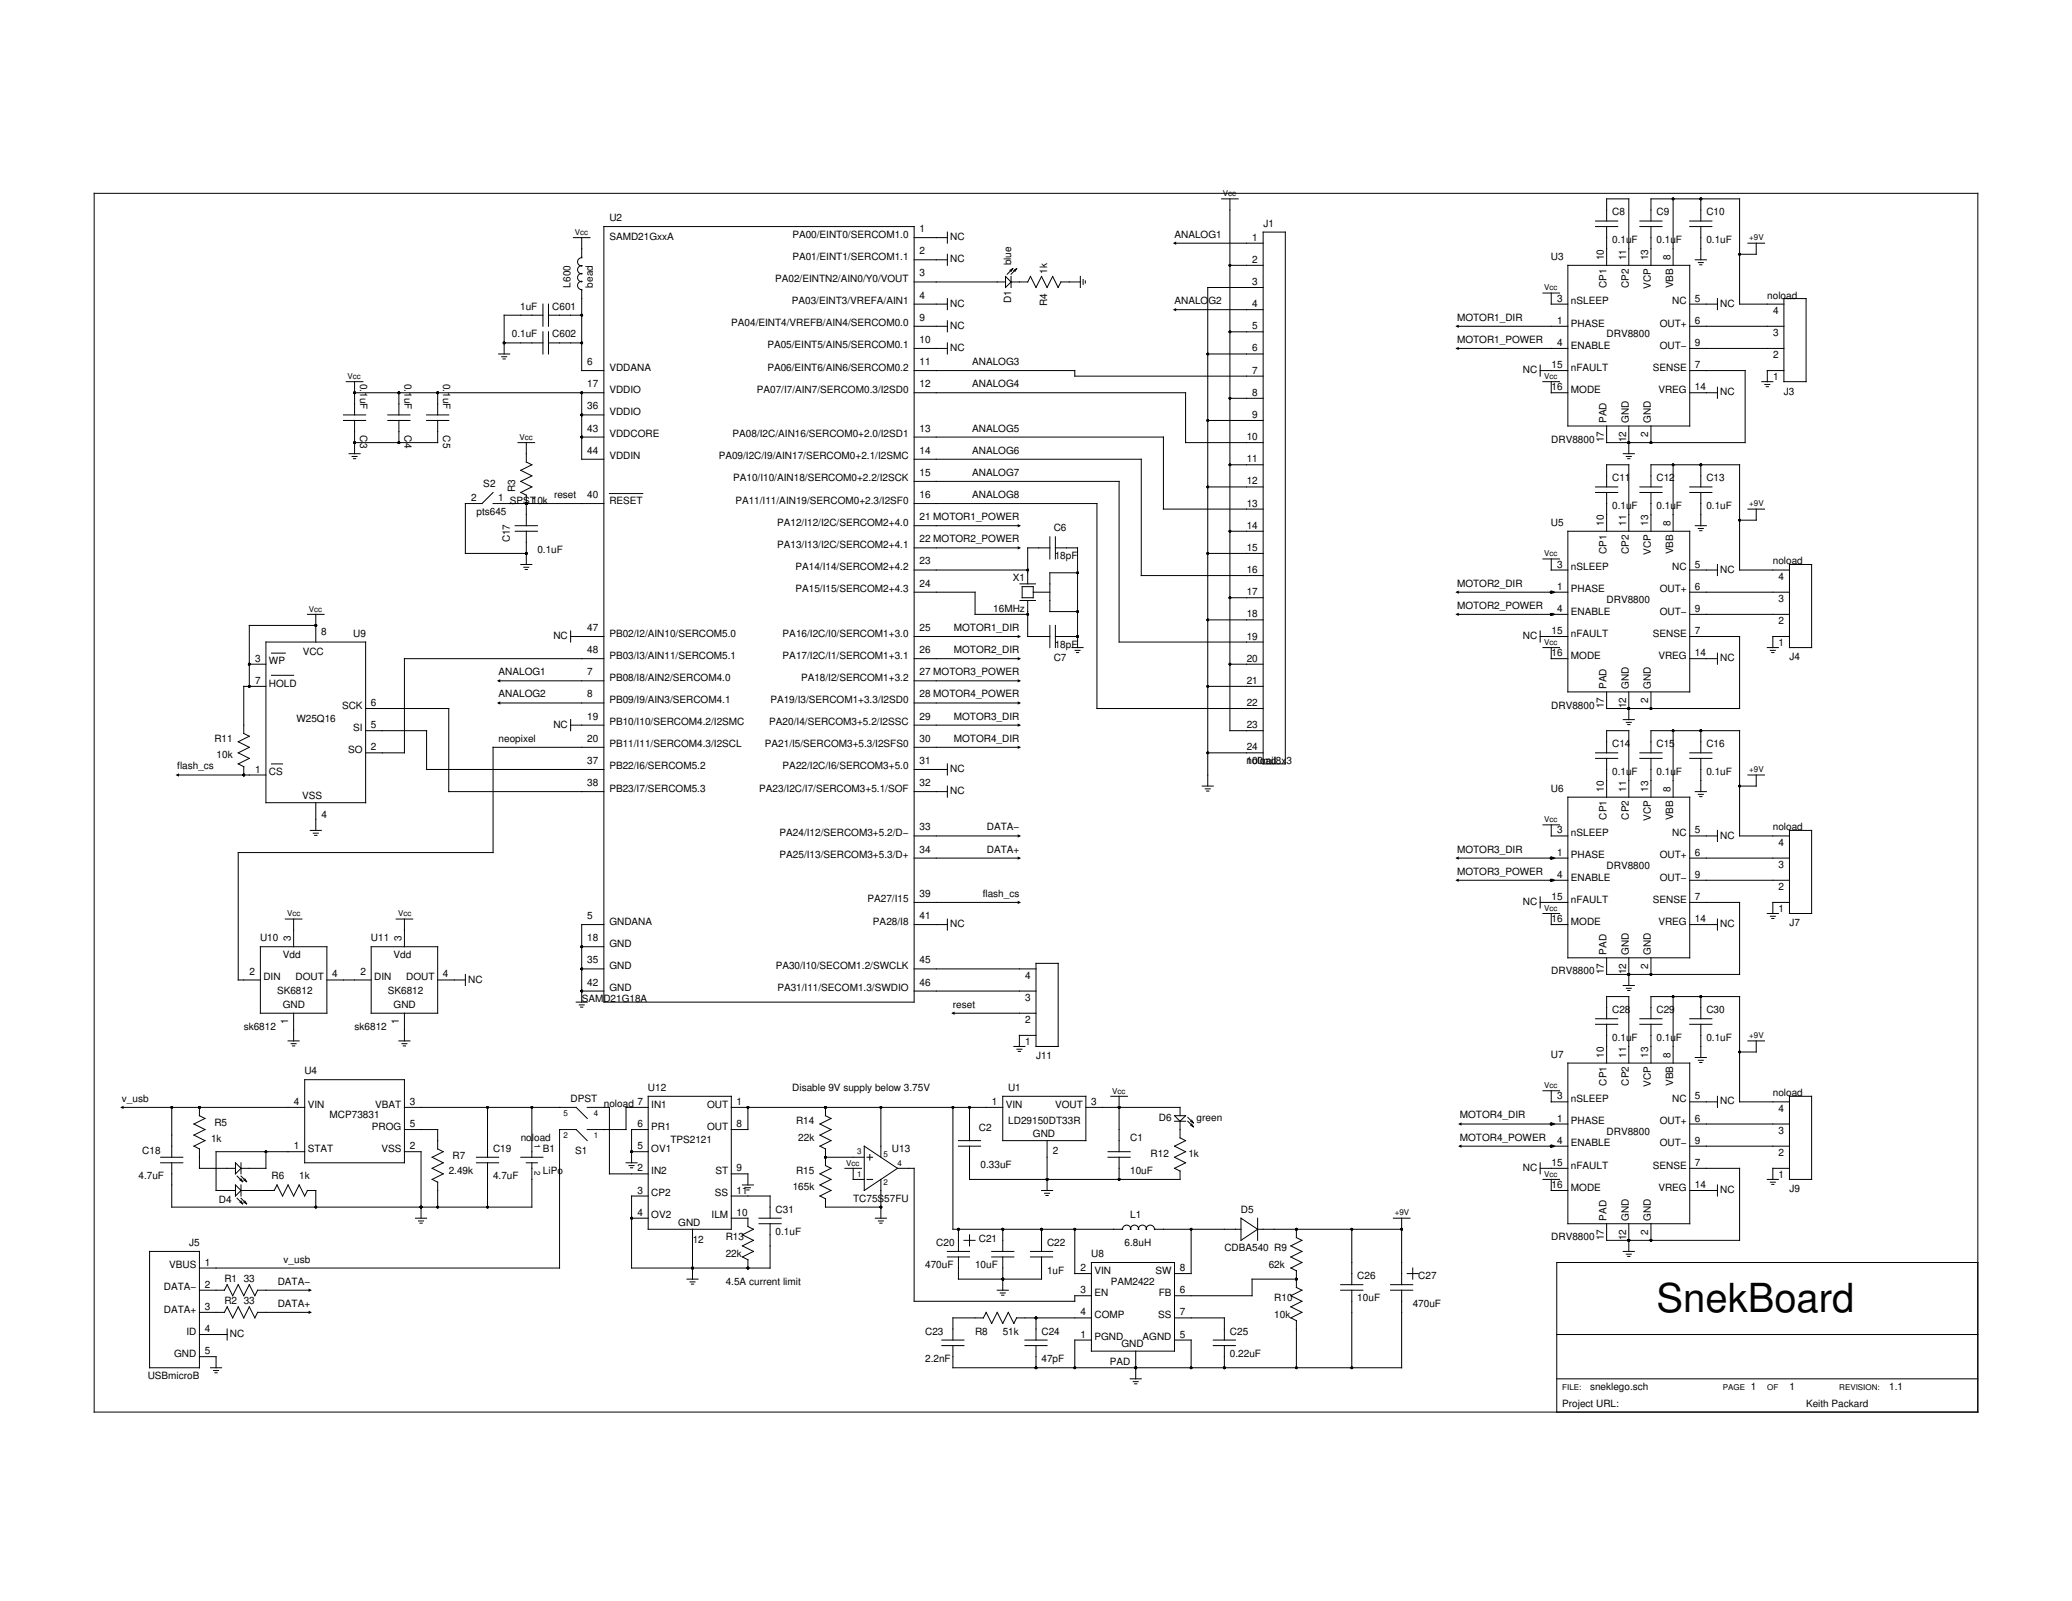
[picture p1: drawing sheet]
<svg xmlns="http://www.w3.org/2000/svg" width="279mm" height="216mm" viewBox="0 0 279 216" stroke-linecap="round" stroke-linejoin="round" font-family="sans-serif">
<g fill="none" stroke="#000" stroke-width=".13">
<path d="M12.7 26.1h254v164.3h-254zM77.3 32h2.3M78.4 32v2.8a.55 .55 0 0 0-.5 .5 .55 .55 0 0 0 .6 .5 .53 .53 0 0 0-.6 .6 .53 .53 0 0 0 .6 .5 .53 .53 0 0 0-.6 .5 .53 .53 0 0 0 .6 .6 .55 .55 0 0 0-.6 .5 .55 .55 0 0 0 .5 .6v10.9h3M81.4 30.6h41.9v104.5h-41.9zM123.3 38h12.3M123.3 32h4.4M123.3 35h4.4M127.7 31.3v1.5M127.7 34.3v1.5M135.6 37.3l.7 .7-.7 .8zM136.3 38h2.3l.4-.7 .7 1.5 .7-1.5 .8 1.5 .7-1.5 .8 1.5M136.3 37.3v1.5"/>
<path d="M136.6 36.2l-.8 .8M136.6 36.2l-.4 .3M136.6 36.2l-.3 .4M137.1 36.2l-.8 .8M137.1 36.2l-.4 .3M137.1 36.2l-.2 .4M143 38h2.7M143.1 38l-.4 .8M145.7 37.3v1.5M146.1 37.7v.7M146.3 37.9v.3M158.4 32.8h11.9"/>
<path d="M164.7 26.8h2.3M165.8 26.8v71.7h4.5M165.8 35.8h4.5M170.3 31.3h3v71.7h-3zM170.3 38.8h-7.4v67.2M208.1 39.5h2.2M209.2 39.5v1.5h2.2M211.4 35.8h16.5v21.6h-16.5zM215.2 30.6h2.9M215.2 29.8h2.9M216.6 29.8v-3h3v9M216.6 30.6v5.2"/>
<path d="M221.1 30.6h3M221.1 29.8h3M222.6 29.8v-3h12v14.2h6M222.6 30.6v5.2M225.6 26.8v9M227.9 30.6h2.9M227.9 29.8h2.9M228.6 35h1.5M229 35.4h.7M229.2 35.7h.3M229.3 26.8v3M229.3 30.6v4.4"/>
<path d="M235.7 32.8h2.2M236.8 32.8v1.5h-2.2M46.3 56h3M46.3 56.7h3M46.7 51.5h2.2M47.8 53h33.6M47.8 51.5v4.5M47.8 56.7v4.5M52.3 56h3M52.3 56.7h3M53.8 53v3M53.8 56.7v3"/>
<path d="M57.5 56h3M57.5 56.7h3M59 56.7v3h-11.2M59 53v3M67.2 47.7h1.5M67.6 48.1h.7M67.8 48.4h.3M68 46.2h5.2M69.9 59.7h2.2M71 59.7v2.6l.7 .4-1.5 .7 1.5 .8-1.5 .7 1.5 .8-1.5 .7 .8 .4v4.1M73.2 42.5h-5.2v5.2M73.2 41v3"/>
<path d="M73.2 44.7v3M74 42.5h4.4M74 41v3M74 44.7v3M74 46.2h4.4M78.4 56h3M78.4 58.9h3M78.4 53v8.9h3M123.3 50h21.6v.7h25.4M123.3 53h36.6v6.7h10.4M123.3 58.9h33.6v9.8h13.4M123.3 47h4.4"/>
<path d="M123.3 41h4.4M123.3 44h4.4M127.7 40.3v1.5M127.7 43.3v1.4M127.7 46.2v1.5M158.4 41.8h11.9M162.9 47.7h7.4M162.9 56.7h7.4M165.8 44.7h4.5M165.8 53.7h4.5M196.5 47h14.9M196.5 44h14.9"/>
<path d="M207.7 50h3.7M207.7 49.2v1.5M208.1 51.5h2.2M209.2 51.5v1.5h2.2M219.6 57.4v3.8M222.6 57.4v2.3M227.9 50h7.4v9.7h-18.7v-2.3M227.9 53h3.7M227.9 47h12.7M227.9 41h3.7M227.9 44h12.7M231.6 40.3v1.5"/>
<path d="M231.6 52.2v1.5M237.6 51.5h1.5M238 51.8h.6M238.2 52.1h.3M240.6 50h-2.3v1.5M240.6 40.3h2.9v11.2h-2.9zM47.1 61.2h1.5M47.5 61.6h.6M47.7 61.9h.3M66.5 66.4l-1.5 1.5h-2.2v6.7h8.2M66.5 67.9h14.9M69.5 70.9h3"/>
<path d="M69.5 71.6h3M70.2 76.1h1.5M70.6 76.5h.7M70.8 76.8h.3M71 71.6v4.5M82.2 66.6h4.5M123.3 79.9h8.2v2.9h7.1M123.3 73.9h14.2M123.3 76.9h15.3M123.3 64.9h27.6v21.7h19.4M123.3 67.9h24.6v27.6h22.4M123.3 61.9h30.6v15.7h16.4"/>
<path d="M123.3 70.9h14.2M137.5 78.7h2.1M137.8 79.1h1.5v1.5h-1.5zM139.3 79.9h2.3M141.6 73.9h-3v4.8M141.6 72.4v3M142.3 73.9h3v13.4M142.3 72.4v3M145.3 77.2h-3.7v5.3h3.7M162.9 74.6h7.4M162.9 65.7h7.4M165.8 71.6h4.5"/>
<path d="M165.8 62.7h4.5M196.5 79.9h14.9M208.1 75.4h2.2M209.2 75.4v1.5h2.2M211.4 71.6h16.5v21.7h-16.5zM215.2 65.7h2.9M215.2 66.4h2.9M216.6 65.7v-3h3v8.9M216.6 66.4v5.2M218.9 61.2h1.5M219.3 61.6h.7M219.5 61.9h.3"/>
<path d="M221.1 65.7h3M221.1 66.4h3M222.6 65.7v-3h12v14.2h6.7M222.6 66.4v5.2M225.6 62.7v8.9M227.9 79.9h13.4M227.9 76.9h3.7M227.9 65.7h2.9M227.9 66.4h2.9M228.6 70.9h1.5M229 71.3h.7M229.2 71.6h.3"/>
<path d="M229.3 62.7v3M229.3 66.4v4.5M231.6 76.1v1.5M235.7 68.7h2.2M236.8 68.7v1.4h-2.2M241.3 76.1h3v11.2h-3zM33.6 89.6h2.3M35.9 86.6h13.4v21.6h-13.4zM35.9 92.6h-3v6.3l.7 .4-1.5 .7 1.5 .8-1.5 .7 1.5 .8-1.5 .7 .8 .4v1.1M36.6 91.1h3M36.6 88.1h1.9M41.5 82.8h2.2"/>
<path d="M42.6 82.8v3.8M42.6 84.3h-9v8.3M49.3 98.5h8.2v5.3h23.9M49.3 95.5h11.2v11.3h20.9M67.2 91.8h14.2M67.2 94.8h14.2M76.9 85.8h4.5M76.9 97.8h4.5M76.9 85.1v1.5M76.9 97v1.5M81.4 88.8h-26.9v12.7h-5.2M123.3 85.8h14.2"/>
<path d="M123.3 91.8h14.2M123.3 94.8h14.2M123.3 88.8h14.2M123.3 97.8h14.2M137.5 81h2.1M138.6 81v4.8h3M141.6 84.3v3M142.3 84.3v3M142.3 85.8h3M144.6 87.3h1.5M145 87.7h.6M145.2 88h.3"/>
<path d="M162.9 92.6h7.4M162.9 83.6h7.4M165.8 80.6h4.5M165.8 89.6h4.5M196.5 82.8h14.9M207.7 85.8h3.7M207.7 85.1v1.5M208.1 87.3h2.2M209.2 87.3v1.5h2.2M218.9 97h1.5M219.3 97.4h.7M219.5 97.7h.3"/>
<path d="M219.6 93.3v3.7M222.6 93.3v2.2M225.6 98.5v9M227.9 85.8h6.7v9.7h-18v-2.2M227.9 82.8h13.4M227.9 88.8h3.7M229.3 98.5v3M231.6 88.1v1.5M238.3 87.3h1.5M238.7 87.7h.7M238.9 88h.3M241.3 85.8h-2.2v1.5"/>
<path d="M23.9 104.5h12M36.6 103h1.5M41.8 112h1.5M42.2 112.4h.7M42.4 112.7h.3M42.6 108.2v3.8M81.4 100.8h-14.9v14.2h-34.4v17.2h3M123.3 115.7h14.2M123.3 100.8h14.2M123.3 103.8h4.4M123.3 106.8h4.4M123.3 112.7h14.2"/>
<path d="M127.7 103v1.5M127.7 106v1.5M162.1 106h1.5M162.5 106.4h.7M162.7 106.7h.3M162.9 101.5h7.4M196.5 118.7h14.9M196.5 115.7h14.9M208.1 111.2h2.2M209.2 111.2v1.5h2.2M211.4 107.5h16.5v21.7h-16.5zM215.2 101.5h2.9"/>
<path d="M215.2 102.3h2.9M216.6 101.5v-3h3v9M216.6 102.3v5.2M221.1 101.5h3M221.1 102.3h3M222.6 101.5v-3h12v14.2h6.7M222.6 102.3v5.2M227.9 118.7h13.4M227.9 115.7h13.4M227.9 112.7h3.7M227.9 101.5h2.9M227.9 102.3h2.9"/>
<path d="M228.6 106.8h1.5M229 107.1h.7M229.2 107.4h.3M229.3 102.3v4.5M231.6 112v1.5M235.7 104.5h2.2M236.8 104.5v1.5h-2.2M241.3 112h3v11.2h-3zM35.1 127.7h9v8.9h-9zM38.5 123.9h2.2M39.6 123.9v3.8M39.6 136.6v3.8"/>
<path d="M44.1 132.2h6M50.1 127.7h8.9v8.9h-8.9zM53.4 123.9h2.3M54.5 123.9v3.8M54.5 136.6v3.8M59 132.2h3.8M62.8 131.4v1.5M77.7 135.1h1.5M78.1 135.5h.7M78.3 135.8h.3M78.4 127.7h3M78.4 130.7h3"/>
<path d="M78.4 133.6h3M81.4 124.7h-3v10.4M123.3 124.7h4.4M123.3 130.7h16.4M123.3 133.6h16.4M123.3 121.7h14.2M127.7 123.9v1.5M128.5 136.6h11.2M139.7 129.9h3v11.2h-3zM139.7 139.6h-2.2v1.5M207.7 121.7h3.7M207.7 120.9v1.5"/>
<path d="M208.1 123.2h2.2M209.2 123.2v1.5h2.2M215.2 138.1h2.9M215.2 137.4h2.9M216.6 137.4v-3h3v9M216.6 138.1v5.3M218.9 132.9h1.5M219.3 133.3h.7M219.5 133.6h.3M219.6 129.2v3.7M221.1 138.1h3M221.1 137.4h3"/>
<path d="M222.6 137.4v-3h12v14.2h6.7M222.6 129.2v2.2M222.6 138.1v5.3M225.6 134.4v9M227.9 124.7h3.7M227.9 121.7h6.7v9.7h-18v-2.2M227.9 138.1h2.9M227.9 137.4h2.9M229.3 134.4v3M229.3 138.1v4.5M231.6 123.9v1.5M238.3 123.2h1.5"/>
<path d="M238.7 123.6h.7M238.9 123.9h.3M241.3 121.7h-2.2v1.5M16.4 149.3h24.7M21.7 156.1h3M21.7 156.8h3M23.2 156.8v6h48.5v-6M23.2 149.3v6.8M26.9 149.3v1.2l.7 .3-1.5 .8 1.5 .7-1.5 .8 1.5 .7-1.5 .8 .8 .3v2.7h4.9M31.8 156.8l.7 .8-.7 .7zM31.8 159.8l.7 .7-.7 .8zM32 158.6l.7 .7"/>
<path d="M32.3 159.1l.4 .2M32.5 156.8v1.5M32.5 159.8v1.5M32.5 159l.2 .3M32.5 158.6l.7 .7M32.9 159.1l.3 .2M33 159l.2 .3M35.9 155.3v2.3h-3.4M38.8 140.4h1.5M39.3 140.7h.6M39.4 141h.3M41.1 155.3h-12v5.2h2.7"/>
<path d="M41.1 145.6h13.4v11.2h-13.4zM53.8 140.4h1.5M54.2 140.7h.7M54.4 141h.3M54.5 155.3h2.3v9M54.5 149.3h23.2l1.5 1.5M54.5 152.3h4.5v2.6l.8 .4-1.5 .8 1.5 .7-1.5 .8 1.5 .7-1.5 .7 .7 .4v3.4M64.2 156.1h3M64.2 156.8h3M65.7 149.3v6.8M65.7 156.8v6M70.2 156.1h3"/>
<path d="M71 156.8h1.5M71.7 149.3v6.8M79.2 153.8l-1.5-1.5h-2.2v18.7h-48.6M79.2 149.3h3v9h5.2M84.4 156.8h1.5M84.8 157.2h.7M85 157.5h.3M85.2 155.3h2.2M87.4 149.3h-3v3h-5.2M87.4 147.8h11.2v18h-11.2zM87.4 152.3h-2.2v4.5M98.6 149.3h36.6"/>
<path d="M98.6 158.3h2.3v1.5M100.1 159.8h1.5M100.9 149.3v3h-2.3M111.3 156.1h5.2M111.3 149.3v1.2l.8 .3-1.5 .8 1.5 .7-1.5 .8 1.5 .7-1.5 .8 .7 .3v2.3l.8 .4-1.5 .7 1.5 .7-1.5 .8 1.5 .7-1.5 .8 .7 .3v1.2h7.5M113.9 157.6h2.3M115 157.6v1.4h1.5M116.5 154.6l4.5 3-4.5 2.9zM116.9 156.1h.8M116.9 159h.8M117.3 155.7v.7M118.8 149.3v6.8"/>
<path d="M118.8 159v5.3M121 157.6h2.3v17.9h21.6v-.8h2.3M128.5 149.3v16.5h22.9a.55 .55 0 0 1 .5-.6 .55 .55 0 0 1 .6 .6 .53 .53 0 0 1 .5-.6 .53 .53 0 0 1 .5 .6 .53 .53 0 0 1 .6-.6 .53 .53 0 0 1 .5 .6 .55 .55 0 0 1 .5-.6 .55 .55 0 0 1 .6 .6h11.6M129.2 153.8h3M129.2 154.6h3M130.7 154.6v4.4h28.4v-1.1M130.7 149.3v4.5M135.2 147.8h11.2v6h-11.2zM136.7 141.1h1.5M137.1 141.5h.7M137.3 141.8h.3M141.2 153.8v6.7"/>
<path d="M146.4 149.3h12.7v1.2M149.4 155.3h3M149.4 156.1h3M149.8 147.8h2.2M150.9 147.8v7.5M150.9 156.1v2.9M158.4 150.5h1.5l-.8 .7zM158.4 151.2h1.5M158.4 157.5l.7 .4M159.1 151.2v2.2l.8 .4-1.5 .8 1.5 .7-1.5 .8 1.5 .7-1.5 .8M160.2 150.7l.7 .7M160.2 151.2l.7 .8"/>
<path d="M160.5 151.2l.4 .2M160.5 151.7l.4 .3M160.7 151.1l.2 .3M160.7 151.6l.2 .4M196.9 154.6h14.5M196.9 151.6h14.5M207.7 157.6h3.7M207.7 156.8v1.5M208.1 159h2.2M208.1 147.1h2.2M209.2 159v1.5h2.2M209.2 147.1v1.5h2.2"/>
<path d="M211.4 143.4h16.5v21.6h-16.5zM227.9 154.6h13.4M227.9 151.6h13.4M227.9 157.6h6.7v9.7h-18v-2.3M227.9 148.6h3.7M228.6 142.6h1.5M229 143h.7M229.2 143.3h.3M231.6 147.8v1.5M231.6 159.8v1.5M235.7 140.4h2.2M236.8 140.4v1.5h-2.2"/>
<path d="M238.3 159h1.5M238.7 159.4h.7M238.9 159.7h.3M241.3 147.8h3v11.2h-3zM241.3 157.6h-2.2v1.4M20.2 168.8h6.7v15.6h-6.7zM26.9 180h3.7M26.9 174h3.4M26.9 177h3.4M30.3 174l.3-.8 .8 1.5 .7-1.5 .8 1.5 .7-1.5 .8 1.5 .3-.7h7.1M30.3 177l.3-.8 .8 1.5 .7-1.5 .8 1.5 .7-1.5 .8 1.5 .3-.7h7.1M30.6 179.2v1.5"/>
<path d="M32 161.6l.7 .7M32.3 162.1l.4 .2M32.5 160.5h4.5l.4-.7 .7 1.5 .7-1.5 .8 1.5 .7-1.5 .8 1.5 .4-.8M32.5 162l.2 .3M32.5 161.6l.7 .7M32.9 162.1l.3 .2M33 162l.2 .3M41.4 160.5h1.2v2.3M56 164.3h1.5M56.4 164.7h.7M56.6 164.9h.3M85.2 164.3h2.2"/>
<path d="M87.4 161.3h-2.2v9.7h18.6v-6M92.6 172.5h1.5M93 172.9h.7M93.2 173.2h.3M93.4 165.8v6.7M98.6 164.3h2.3v1.1l.7 .4-1.5 .7 1.5 .8-1.5 .7 1.5 .8-1.5 .7 .8 .4v1.1M98.6 161.3h5.2v3M100.5 160.2h.7M100.7 160.5h.3M102.3 164.3h3M102.3 165h3M118 164.3h1.5"/>
<path d="M118.4 164.7h.7M118.6 164.9h.3M127.7 168.8h3M127.7 169.5h3M129.2 169.5v3h11.2v-3M129.2 165.8v3M130 167.3h1.5M130.7 166.5v1.5M132.6 177.7l.4-.7 .7 1.5 .8-1.5 .7 1.5 .8-1.5 .7 1.5 .4-.8h10.1M132.6 177.7h-4.1v3M133.7 168.8h3M133.7 169.5h3"/>
<path d="M134.5 174h1.5M134.9 174.4h.7M135.1 174.7h.3M135.2 165.8v3M135.2 169.5v4.5M139 168.8h2.9M139 169.5h2.9M139.7 177.7v3M140.4 160.5h1.5M140.4 165.8v3M140.9 160.9h.6M141 161.2h.3"/>
<path d="M144.9 165.8v5.9h2.3M147.2 170.3h11.2v11.9h-11.2zM158.4 177.7h6.7v3M160.6 165.8v5.9h-2.2M167.3 164.3l2.3 1.5-2.3 1.5zM169.6 165.8h19.4M169.6 164.3v3M174.8 172.5h-6v2.2h-10.4M174.8 165.8v1.1l.8 .4-1.5 .7 1.5 .8-1.5 .7 1.5 .8-1.5 .7 .7 .4M174.8 171.4v2.2l.8 .4-1.5 .7 1.5 .8-1.5 .7 1.5 .8-1.5 .7 .7 .4v6.3M180.8 174h3M180.8 173.2h3"/>
<path d="M182.3 165.8v7.4M182.3 174v10.4M187.5 174h3M187.5 173.2h3M187.9 164.3h2.2M189 174v10.4h-60.5v-2.9M189 164.3v8.9M189.8 171.7h1.4M190.5 171v1.5M209.9 180h56.8M218.9 168.8h1.5M219.3 169.1h.7"/>
<path d="M219.5 169.4h.3M219.6 165v3.8M222.6 165v2.3M227.9 160.5h3.7M266.7 170.3h-56.8v20.1M26.9 183h2.2v1.4M28.4 184.4h1.5M28.8 184.8h.7M29 185.1h.3M127 180.7h3M127 181.5h3M138.2 180.7h3"/>
<path d="M138.2 181.5h3M139.7 181.5v2.9M147.2 180.7h-2.3v3.7M152.4 185.9h1.5M152.8 186.3h.7M153 186.6h.3M153.1 182.2v3.7M158.4 180.7h2.2v3.7M163.6 180.7h3M163.6 181.5h3M165.1 181.5v2.9M209.9 185.9h56.8"/>
</g>
<g fill="#000">
<path d="M158.2 32.8l.4-.2v.4zM158.2 41.8l.4-.3v.5zM196.3 47l.4-.2v.4zM196.3 44l.4-.2v.4zM137.2 70.7l.5 .2-.5 .2zM137.2 73.7l.5 .2-.5 .2zM196.3 79.9l.4-.3v.5zM67 91.8l.5-.2v.4zM67 94.8l.5-.2v.4zM137.2 91.6l.5 .2-.5 .2zM137.2 94.6l.5 .2-.5 .2zM137.2 85.6l.5 .2-.5 .3z"/>
<path d="M137.2 88.6l.5 .2-.5 .2zM137.2 97.6l.5 .2-.5 .2zM196.3 82.8l.4-.2v.5zM209.3 79.6l.5 .3-.5 .2zM209.3 82.6l.5 .2-.5 .3zM23.7 104.5l.4-.2v.4zM137.2 112.5l.5 .2-.5 .3zM137.2 115.5l.5 .2-.5 .2zM137.2 100.6l.5 .2-.5 .2zM196.3 118.7l.4-.2v.4zM196.3 115.7l.4-.2v.4zM209.3 118.5l.5 .2-.5 .2z"/>
<path d="M209.3 115.5l.5 .2-.5 .2zM128.3 136.6l.4-.2v.5zM137.2 121.5l.5 .2-.5 .2zM16.2 149.3l.5-.2v.5zM196.6 151.6l.5-.2v.4zM196.6 154.6l.5-.3v.5zM209.3 151.4l.5 .2-.5 .2zM209.3 154.3l.5 .3-.5 .2zM41.6 176.8l.5 .2-.5 .2zM41.6 173.8l.5 .2-.5 .2z"/>
<circle cx="165.8" cy="35.8" r=".19"/>
<circle cx="225.6" cy="26.8" r=".19"/>
<circle cx="229.3" cy="26.8" r=".19"/>
<circle cx="234.6" cy="34.3" r=".19"/>
<circle cx="47.8" cy="53" r=".19"/>
<circle cx="47.8" cy="59.7" r=".19"/>
<circle cx="53.8" cy="53" r=".19"/>
<circle cx="53.8" cy="59.7" r=".19"/>
<circle cx="59" cy="53" r=".19"/>
<circle cx="68" cy="46.2" r=".19"/>
<circle cx="78.4" cy="46.2" r=".19"/>
<circle cx="78.4" cy="58.9" r=".19"/>
<circle cx="78.4" cy="53" r=".19"/>
<circle cx="78.4" cy="42.5" r=".19"/>
<circle cx="78.4" cy="56" r=".19"/>
<circle cx="162.9" cy="56.7" r=".19"/>
<circle cx="162.9" cy="47.7" r=".19"/>
<circle cx="165.8" cy="44.7" r=".19"/>
<circle cx="165.8" cy="53.7" r=".19"/>
<circle cx="219.6" cy="59.7" r=".19"/>
<circle cx="222.6" cy="59.7" r=".19"/>
<circle cx="71" cy="74.6" r=".19"/>
<circle cx="71" cy="67.9" r=".19"/>
<circle cx="138.6" cy="76.9" r=".19"/>
<circle cx="145.3" cy="77.2" r=".19"/>
<circle cx="162.9" cy="65.7" r=".19"/>
<circle cx="162.9" cy="74.6" r=".19"/>
<circle cx="165.8" cy="71.6" r=".19"/>
<circle cx="165.8" cy="62.7" r=".19"/>
<circle cx="209.2" cy="79.9" r=".19"/>
<circle cx="225.6" cy="62.7" r=".19"/>
<circle cx="229.3" cy="62.7" r=".19"/>
<circle cx="234.6" cy="70.1" r=".19"/>
<circle cx="33.6" cy="89.6" r=".19"/>
<circle cx="33.6" cy="92.6" r=".19"/>
<circle cx="42.6" cy="84.3" r=".19"/>
<circle cx="138.6" cy="82.8" r=".19"/>
<circle cx="145.3" cy="82.5" r=".19"/>
<circle cx="145.3" cy="85.8" r=".19"/>
<circle cx="162.9" cy="92.6" r=".19"/>
<circle cx="162.9" cy="83.6" r=".19"/>
<circle cx="165.8" cy="80.6" r=".19"/>
<circle cx="165.8" cy="89.6" r=".19"/>
<circle cx="209.2" cy="82.8" r=".19"/>
<circle cx="219.6" cy="95.5" r=".19"/>
<circle cx="222.6" cy="95.5" r=".19"/>
<circle cx="225.6" cy="98.5" r=".19"/>
<circle cx="229.3" cy="98.5" r=".19"/>
<circle cx="32.9" cy="104.5" r=".19"/>
<circle cx="162.9" cy="101.5" r=".19"/>
<circle cx="209.2" cy="118.7" r=".19"/>
<circle cx="209.2" cy="115.7" r=".19"/>
<circle cx="234.6" cy="106" r=".19"/>
<circle cx="78.4" cy="133.6" r=".19"/>
<circle cx="78.4" cy="127.7" r=".19"/>
<circle cx="78.4" cy="130.7" r=".19"/>
<circle cx="219.6" cy="131.4" r=".19"/>
<circle cx="222.6" cy="131.4" r=".19"/>
<circle cx="225.6" cy="134.4" r=".19"/>
<circle cx="229.3" cy="134.4" r=".19"/>
<circle cx="23.2" cy="149.3" r=".19"/>
<circle cx="26.9" cy="149.3" r=".19"/>
<circle cx="35.9" cy="155.3" r=".19"/>
<circle cx="65.7" cy="149.3" r=".19"/>
<circle cx="71.7" cy="149.3" r=".19"/>
<circle cx="85.2" cy="155.3" r=".19"/>
<circle cx="100.9" cy="149.3" r=".19"/>
<circle cx="111.3" cy="149.3" r=".19"/>
<circle cx="111.3" cy="156.1" r=".19"/>
<circle cx="118.8" cy="149.3" r=".19"/>
<circle cx="128.5" cy="149.3" r=".19"/>
<circle cx="130.7" cy="149.3" r=".19"/>
<circle cx="141.2" cy="159" r=".19"/>
<circle cx="150.9" cy="159" r=".19"/>
<circle cx="150.9" cy="149.3" r=".19"/>
<circle cx="209.2" cy="154.6" r=".19"/>
<circle cx="209.2" cy="151.6" r=".19"/>
<circle cx="234.6" cy="141.9" r=".19"/>
<circle cx="42.6" cy="162.8" r=".19"/>
<circle cx="56.8" cy="162.8" r=".19"/>
<circle cx="59" cy="162.8" r=".19"/>
<circle cx="65.7" cy="162.8" r=".19"/>
<circle cx="85.2" cy="164.3" r=".19"/>
<circle cx="93.4" cy="171" r=".19"/>
<circle cx="100.9" cy="171" r=".19"/>
<circle cx="118.8" cy="162.8" r=".19"/>
<circle cx="129.2" cy="165.8" r=".19"/>
<circle cx="135.2" cy="165.8" r=".19"/>
<circle cx="135.2" cy="172.5" r=".19"/>
<circle cx="139.7" cy="177.7" r=".19"/>
<circle cx="140.4" cy="165.8" r=".19"/>
<circle cx="144.9" cy="165.8" r=".19"/>
<circle cx="160.6" cy="165.8" r=".19"/>
<circle cx="174.8" cy="165.8" r=".19"/>
<circle cx="174.8" cy="172.5" r=".19"/>
<circle cx="182.3" cy="165.8" r=".19"/>
<circle cx="189" cy="165.8" r=".19"/>
<circle cx="219.6" cy="167.3" r=".19"/>
<circle cx="222.6" cy="167.3" r=".19"/>
<circle cx="139.7" cy="184.4" r=".19"/>
<circle cx="144.9" cy="184.4" r=".19"/>
<circle cx="153.1" cy="184.4" r=".19"/>
<circle cx="160.6" cy="184.4" r=".19"/>
<circle cx="165.1" cy="184.4" r=".19"/>
<circle cx="174.8" cy="184.4" r=".19"/>
<circle cx="182.3" cy="184.4" r=".19"/>
</g>
<text font-size="5.4" x="223.4" y="176.9">SnekBoard</text>
<g font-size="1.3">
<text x="82.2" y="29.8">U2</text>
<text x="217.4" y="29.1">C8</text>
<text x="223.4" y="29.1">C9</text>
<text x="230.1" y="29.1">C10</text>
<text x="82.2" y="32.4">SAMD21GxxA</text>
<text x="106.9" y="32">PA00/EINT0/SERCOM1.0</text>
<text x="106.9" y="35">PA01/EINT1/SERCOM1.1</text>
<text x="124" y="31.3">1</text>
<text x="124" y="34.3">2</text>
<text x="128.1" y="32.4">NC</text>
<text x="128.1" y="35.4">NC</text>
<text x="136.3" y="35.8" transform="rotate(-90 136.3 35.8)">blue</text>
<text x="158.4" y="32">ANALOG1</text>
<text x="168.9" y="32.5">1</text>
<text x="168.9" y="35.4">2</text>
<text x="170.4" y="30.6">J1</text>
<text x="209.1" y="35.1">U3</text>
<text x="216.3" y="35.1" transform="rotate(-90 216.3 35.1)">10</text>
<text x="217.4" y="32.8">0.1uF</text>
<text x="219.3" y="35.1" transform="rotate(-90 219.3 35.1)">11</text>
<text x="222.3" y="35.1" transform="rotate(-90 222.3 35.1)">13</text>
<text x="223.4" y="32.8">0.1uF</text>
<text x="225.2" y="35.1" transform="rotate(-90 225.2 35.1)">8</text>
<text x="230.1" y="32.8">0.1uF</text>
<text x="70.1" y="41.8">1uF</text>
<text x="74.5" y="41.8">C601</text>
<text x="76.9" y="38.8" transform="rotate(-90 76.9 38.8)">L600</text>
<text x="79.9" y="38.8" transform="rotate(-90 79.9 38.8)">bead</text>
<text x="104.5" y="38">PA02/EINTN2/AIN0/Y0/VOUT</text>
<text x="106.8" y="41">PA03/EINT3/VREFA/AIN1</text>
<text x="124" y="37.3">3</text>
<text x="124" y="40.3">4</text>
<text x="128.1" y="41.4">NC</text>
<text x="136.3" y="40.9" transform="rotate(-90 136.3 40.9)">D1</text>
<text x="141.2" y="41.2" transform="rotate(-90 141.2 41.2)">R4</text>
<text x="141.2" y="36.9" transform="rotate(-90 141.2 36.9)">1k</text>
<text x="158.4" y="41">ANALOG2</text>
<text x="168.9" y="38.4">3</text>
<text x="168.9" y="41.4">4</text>
<text x="210" y="40.7">3</text>
<text x="211.8" y="41">nSLEEP</text>
<text x="216.6" y="38.8" transform="rotate(-90 216.6 38.8)">CP1</text>
<text x="219.6" y="38.8" transform="rotate(-90 219.6 38.8)">CP2</text>
<text x="222.6" y="39" transform="rotate(-90 222.6 39)">VCP</text>
<text x="225.5" y="41">NC</text>
<text x="225.6" y="38.9" transform="rotate(-90 225.6 38.9)">VBB</text>
<text x="228.6" y="40.7">5</text>
<text x="232" y="41.4">NC</text>
<text x="238.3" y="40.3">noload</text>
<text x="69" y="45.5">0.1uF</text>
<text x="74.5" y="45.5">C602</text>
<text x="98.6" y="44">PA04/EINT4/VREFB/AIN4/SERCOM0.0</text>
<text x="103.5" y="47">PA05/EINT5/AIN5/SERCOM0.1</text>
<text x="124" y="46.2">10</text>
<text x="124" y="43.3">9</text>
<text x="128.1" y="44.4">NC</text>
<text x="128.1" y="47.3">NC</text>
<text x="168.9" y="44.4">5</text>
<text x="168.9" y="47.4">6</text>
<text x="196.5" y="46.2">MOTOR1_POWER</text>
<text x="196.5" y="43.3">MOTOR1_DIR</text>
<text x="210" y="43.7">1</text>
<text x="210" y="46.7">4</text>
<text x="211.8" y="44">PHASE</text>
<text x="211.8" y="47">ENABLE</text>
<text x="216.6" y="45.5">DRV8800</text>
<text x="223.8" y="44">OUT+</text>
<text x="223.8" y="47">OUT−</text>
<text x="228.6" y="43.7">6</text>
<text x="228.6" y="46.7">9</text>
<text x="239.1" y="45.3">3</text>
<text x="239.1" y="42.3">4</text>
<text x="48.6" y="51.8" transform="rotate(90 48.6 51.8)">0.1uF</text>
<text x="54.5" y="51.8" transform="rotate(90 54.5 51.8)">0.1uF</text>
<text x="59.8" y="51.8" transform="rotate(90 59.8 51.8)">0.1uF</text>
<text x="79.2" y="49.2">6</text>
<text x="79.2" y="52.2">17</text>
<text x="82.2" y="50">VDDANA</text>
<text x="82.2" y="53">VDDIO</text>
<text x="102.1" y="53">PA07/I7/AIN7/SERCOM0.3/I2SD0</text>
<text x="103.5" y="50">PA06/EINT6/AIN6/SERCOM0.2</text>
<text x="124" y="49.2">11</text>
<text x="124" y="52.2">12</text>
<text x="131.1" y="52.2">ANALOG4</text>
<text x="131.1" y="49.2">ANALOG3</text>
<text x="168.9" y="50.4">7</text>
<text x="168.9" y="53.4">8</text>
<text x="205.4" y="50.3">NC</text>
<text x="209.2" y="52.6">16</text>
<text x="209.2" y="49.6">15</text>
<text x="211.8" y="53">MODE</text>
<text x="211.8" y="50">nFAULT</text>
<text x="222.9" y="50">SENSE</text>
<text x="223.6" y="53">VREG</text>
<text x="228.6" y="52.6">14</text>
<text x="228.6" y="49.6">7</text>
<text x="232" y="53.3">NC</text>
<text x="239.1" y="51.3">1</text>
<text x="239.1" y="48.3">2</text>
<text x="240.6" y="53.2">J3</text>
<text x="48.6" y="58.7" transform="rotate(90 48.6 58.7)">C3</text>
<text x="54.5" y="58.7" transform="rotate(90 54.5 58.7)">C4</text>
<text x="59.8" y="58.7" transform="rotate(90 59.8 58.7)">C5</text>
<text x="79.2" y="55.2">36</text>
<text x="79.2" y="58.2">43</text>
<text x="82.2" y="56">VDDIO</text>
<text x="82.2" y="58.9">VDDCORE</text>
<text x="98.8" y="58.9">PA08/I2C/AIN16/SERCOM0+2.0/I2SD1</text>
<text x="124" y="58.2">13</text>
<text x="131.1" y="58.2">ANALOG5</text>
<text x="168.1" y="59.4">10</text>
<text x="168.9" y="56.4">9</text>
<text x="209.2" y="59.7">DRV8800</text>
<text x="216.3" y="59.7" transform="rotate(-90 216.3 59.7)">17</text>
<text x="216.6" y="57" transform="rotate(-90 216.6 57)">PAD</text>
<text x="219.3" y="59.7" transform="rotate(-90 219.3 59.7)">12</text>
<text x="219.6" y="57" transform="rotate(-90 219.6 57)">GND</text>
<text x="222.3" y="58.9" transform="rotate(-90 222.3 58.9)">2</text>
<text x="222.6" y="57" transform="rotate(-90 222.6 57)">GND</text>
<text x="65.2" y="65.7">S2</text>
<text x="79.2" y="61.2">44</text>
<text x="82.2" y="61.9">VDDIN</text>
<text x="96.9" y="61.9">PA09/I2C/I9/AIN17/SERCOM0+2.1/I2SMC</text>
<text x="98.9" y="64.9">PA10/I10/AIN18/SERCOM0+2.2/I2SCK</text>
<text x="124" y="61.2">14</text>
<text x="124" y="64.2">15</text>
<text x="131.1" y="61.2">ANALOG6</text>
<text x="131.1" y="64.2">ANALOG7</text>
<text x="168.1" y="62.3">11</text>
<text x="168.1" y="65.3">12</text>
<text x="217.4" y="64.9">C11</text>
<text x="223.4" y="64.9">C12</text>
<text x="230.1" y="64.9">C13</text>
<text x="63.5" y="67.6">2</text>
<text x="64.2" y="69.4">pts645</text>
<text x="67.2" y="67.6">1 SPST10k</text>
<text x="69.5" y="66.4" transform="rotate(-90 69.5 66.4)">R3</text>
<text x="74.7" y="67.2">reset</text>
<text x="79.2" y="67.2">40</text>
<text x="82.2" y="67.9">RESET</text>
<text x="99.2" y="67.9">PA11/I11/AIN19/SERCOM0+2.3/I2SF0</text>
<text x="104.8" y="70.9">PA12/I12/I2C/SERCOM2+4.0</text>
<text x="124" y="67.2">16</text>
<text x="124" y="70.1">21 MOTOR1_POWER</text>
<text x="131.1" y="67.2">ANALOG8</text>
<text x="142.1" y="71.6">C6</text>
<text x="168.1" y="68.3">13</text>
<text x="168.1" y="71.3">14</text>
<text x="209.1" y="70.9">U5</text>
<text x="216.3" y="70.9" transform="rotate(-90 216.3 70.9)">10</text>
<text x="217.4" y="68.7">0.1uF</text>
<text x="219.3" y="70.9" transform="rotate(-90 219.3 70.9)">11</text>
<text x="222.3" y="70.9" transform="rotate(-90 222.3 70.9)">13</text>
<text x="223.4" y="68.7">0.1uF</text>
<text x="225.2" y="70.9" transform="rotate(-90 225.2 70.9)">8</text>
<text x="230.1" y="68.7">0.1uF</text>
<text x="68.7" y="73.1" transform="rotate(-90 68.7 73.1)">C17</text>
<text x="72.5" y="74.6">0.1uF</text>
<text x="104.8" y="73.9">PA13/I13/I2C/SERCOM2+4.1</text>
<text x="107.3" y="76.9">PA14/I14/SERCOM2+4.2</text>
<text x="124" y="73.1">22 MOTOR2_POWER</text>
<text x="124" y="76.1">23</text>
<text x="142.2" y="75.4">18pF</text>
<text x="168.1" y="74.3">15</text>
<text x="168.1" y="77.3">16</text>
<text x="210" y="76.5">3</text>
<text x="211.8" y="76.9">nSLEEP</text>
<text x="216.6" y="74.7" transform="rotate(-90 216.6 74.7)">CP1</text>
<text x="219.6" y="74.7" transform="rotate(-90 219.6 74.7)">CP2</text>
<text x="222.6" y="74.8" transform="rotate(-90 222.6 74.8)">VCP</text>
<text x="225.5" y="76.9">NC</text>
<text x="225.6" y="74.8" transform="rotate(-90 225.6 74.8)">VBB</text>
<text x="228.6" y="76.5">5</text>
<text x="232" y="77.2">NC</text>
<text x="239.1" y="76.1">noload</text>
<text x="107.3" y="79.9">PA15/I15/SERCOM2+4.3</text>
<text x="124" y="79.1">24</text>
<text x="133.9" y="82.5">16MHz</text>
<text x="136.6" y="78.4">X1</text>
<text x="168.1" y="80.3">17</text>
<text x="168.1" y="83.3">18</text>
<text x="196.5" y="79.1">MOTOR2_DIR</text>
<text x="196.5" y="82.1">MOTOR2_POWER</text>
<text x="210" y="79.5">1</text>
<text x="210" y="82.5">4</text>
<text x="211.8" y="79.9">PHASE</text>
<text x="211.8" y="82.9">ENABLE</text>
<text x="216.6" y="81.4">DRV8800</text>
<text x="223.8" y="79.9">OUT+</text>
<text x="223.8" y="82.9">OUT−</text>
<text x="228.6" y="79.5">6</text>
<text x="228.6" y="82.5">9</text>
<text x="239.8" y="81.2">3</text>
<text x="239.8" y="78.2">4</text>
<text x="34.4" y="89.2">3</text>
<text x="36.3" y="89.6">WP</text>
<text x="40.8" y="88.3">VCC</text>
<text x="43.3" y="85.7">8</text>
<text x="47.6" y="85.9">U9</text>
<text x="74.6" y="86.2">NC</text>
<text x="79.2" y="85.1">47</text>
<text x="79.2" y="88.1">48</text>
<text x="82.2" y="85.8">PB02/I2/AIN10/SERCOM5.0</text>
<text x="82.2" y="88.8">PB03/I3/AIN11/SERCOM5.1</text>
<text x="105.5" y="85.8">PA16/I2C/I0/SERCOM1+3.0</text>
<text x="105.5" y="88.8">PA17/I2C/I1/SERCOM1+3.1</text>
<text x="124" y="85.1">25</text>
<text x="124" y="88.1">26</text>
<text x="128.6" y="85.1">MOTOR1_DIR</text>
<text x="128.6" y="88.1">MOTOR2_DIR</text>
<text x="142.1" y="89.2">C7</text>
<text x="142.2" y="87.3">18pF</text>
<text x="168.1" y="86.2">19</text>
<text x="168.1" y="89.2">20</text>
<text x="205.4" y="86.2">NC</text>
<text x="209.2" y="88.5">16</text>
<text x="209.2" y="85.5">15</text>
<text x="211.8" y="88.9">MODE</text>
<text x="211.8" y="85.9">nFAULT</text>
<text x="222.9" y="85.9">SENSE</text>
<text x="223.6" y="88.9">VREG</text>
<text x="228.6" y="88.5">14</text>
<text x="228.6" y="85.5">7</text>
<text x="232" y="89.2">NC</text>
<text x="239.8" y="87.1">1</text>
<text x="239.8" y="84.2">2</text>
<text x="241.3" y="89.1">J4</text>
<text x="34.4" y="92.2">7</text>
<text x="36.3" y="92.6">HOLD</text>
<text x="46.1" y="95.6">SCK</text>
<text x="50" y="95.2">6</text>
<text x="67.2" y="91.1">ANALOG1</text>
<text x="67.2" y="94.1">ANALOG2</text>
<text x="79.2" y="91.1">7</text>
<text x="79.2" y="94.1">8</text>
<text x="82.2" y="91.8">PB08/I8/AIN2/SERCOM4.0</text>
<text x="82.2" y="94.8">PB09/I9/AIN3/SERCOM4.1</text>
<text x="103.9" y="94.8">PA19/I3/SERCOM1+3.3/I2SD0</text>
<text x="108" y="91.8">PA18/I2/SERCOM1+3.2</text>
<text x="124" y="91.1">27 MOTOR3_POWER</text>
<text x="124" y="94.1">28 MOTOR4_POWER</text>
<text x="168.1" y="92.2">21</text>
<text x="168.1" y="95.2">22</text>
<text x="209.2" y="95.5">DRV8800</text>
<text x="216.3" y="95.5" transform="rotate(-90 216.3 95.5)">17</text>
<text x="216.6" y="92.9" transform="rotate(-90 216.6 92.9)">PAD</text>
<text x="219.3" y="95.5" transform="rotate(-90 219.3 95.5)">12</text>
<text x="219.6" y="92.9" transform="rotate(-90 219.6 92.9)">GND</text>
<text x="222.3" y="94.8" transform="rotate(-90 222.3 94.8)">2</text>
<text x="222.6" y="92.9" transform="rotate(-90 222.6 92.9)">GND</text>
<text x="28.9" y="100">R11</text>
<text x="40" y="97.4">W25Q16</text>
<text x="46.9" y="101.6">SO</text>
<text x="47.6" y="98.6">SI</text>
<text x="50" y="101.2">2</text>
<text x="50" y="98.2">5</text>
<text x="67.2" y="100">neopixel</text>
<text x="74.6" y="98.1">NC</text>
<text x="79.2" y="97">19</text>
<text x="79.2" y="100">20</text>
<text x="82.2" y="97.8">PB10/I10/SERCOM4.2/I2SMC</text>
<text x="82.2" y="100.8">PB11/I11/SERCOM4.3/I2SCL</text>
<text x="103.1" y="100.8">PA21/I5/SERCOM3+5.3/I2SFS0</text>
<text x="103.7" y="97.8">PA20/I4/SERCOM3+5.2/I2SSC</text>
<text x="124" y="100">30</text>
<text x="124" y="97">29</text>
<text x="128.6" y="97">MOTOR3_DIR</text>
<text x="128.6" y="100">MOTOR4_DIR</text>
<text x="168.1" y="98.2">23</text>
<text x="168.1" y="101.2">24</text>
<text x="217.4" y="100.8">C14</text>
<text x="223.4" y="100.8">C15</text>
<text x="230.1" y="100.8">C16</text>
<text x="23.9" y="103.8">flash_cs</text>
<text x="29.2" y="102.3">10k</text>
<text x="34.4" y="104.2">1</text>
<text x="36.3" y="104.5">CS</text>
<text x="40.8" y="107.8">VSS</text>
<text x="79.2" y="103">37</text>
<text x="79.2" y="106">38</text>
<text x="82.2" y="103.8">PB22/I6/SERCOM5.2</text>
<text x="82.2" y="106.8">PB23/I7/SERCOM5.3</text>
<text x="102.4" y="106.8">PA23/I2C/I7/SERCOM3+5.1/SOF</text>
<text x="105.5" y="103.8">PA22/I2C/I6/SERCOM3+5.0</text>
<text x="124" y="103">31</text>
<text x="124" y="106">32</text>
<text x="128.1" y="104.1">NC</text>
<text x="128.1" y="107.1">NC</text>
<text x="168.1" y="103">100mil8x3</text>
<text x="168.1" y="103">noload</text>
<text x="209.1" y="106.8">U6</text>
<text x="216.3" y="106.8" transform="rotate(-90 216.3 106.8)">10</text>
<text x="217.4" y="104.5">0.1uF</text>
<text x="219.3" y="106.8" transform="rotate(-90 219.3 106.8)">11</text>
<text x="222.3" y="106.8" transform="rotate(-90 222.3 106.8)">13</text>
<text x="223.4" y="104.5">0.1uF</text>
<text x="225.2" y="106.8" transform="rotate(-90 225.2 106.8)">8</text>
<text x="230.1" y="104.5">0.1uF</text>
<text x="43.4" y="110.3">4</text>
<text x="105.1" y="112.7">PA24/I12/SERCOM3+5.2/D−</text>
<text x="124" y="112">33</text>
<text x="133.1" y="112">DATA−</text>
<text x="210" y="112.4">3</text>
<text x="211.8" y="112.8">nSLEEP</text>
<text x="216.6" y="110.5" transform="rotate(-90 216.6 110.5)">CP1</text>
<text x="219.6" y="110.5" transform="rotate(-90 219.6 110.5)">CP2</text>
<text x="222.6" y="110.7" transform="rotate(-90 222.6 110.7)">VCP</text>
<text x="225.5" y="112.8">NC</text>
<text x="225.6" y="110.6" transform="rotate(-90 225.6 110.6)">VBB</text>
<text x="228.6" y="112.4">5</text>
<text x="232" y="113.1">NC</text>
<text x="239.1" y="112">noload</text>
<text x="105.1" y="115.7">PA25/I13/SERCOM3+5.3/D+</text>
<text x="124" y="115">34</text>
<text x="133.1" y="115">DATA+</text>
<text x="196.5" y="118">MOTOR3_POWER</text>
<text x="196.5" y="115">MOTOR3_DIR</text>
<text x="210" y="115.4">1</text>
<text x="210" y="118.4">4</text>
<text x="211.8" y="115.8">PHASE</text>
<text x="211.8" y="118.7">ENABLE</text>
<text x="216.6" y="117.2">DRV8800</text>
<text x="223.8" y="115.8">OUT+</text>
<text x="223.8" y="118.7">OUT−</text>
<text x="228.6" y="115.4">6</text>
<text x="228.6" y="118.4">9</text>
<text x="239.8" y="117">3</text>
<text x="239.8" y="114">4</text>
<text x="79.2" y="123.9">5</text>
<text x="82.2" y="124.7">GNDANA</text>
<text x="117" y="121.7">PA27/I15</text>
<text x="117.7" y="124.7">PA28/I8</text>
<text x="124" y="120.9">39</text>
<text x="124" y="123.9">41</text>
<text x="128.1" y="125">NC</text>
<text x="132.5" y="120.9">flash_cs</text>
<text x="205.4" y="122.1">NC</text>
<text x="209.2" y="124.3">16</text>
<text x="209.2" y="121.4">15</text>
<text x="211.8" y="124.7">MODE</text>
<text x="211.8" y="121.7">nFAULT</text>
<text x="222.9" y="121.7">SENSE</text>
<text x="223.6" y="124.7">VREG</text>
<text x="228.6" y="124.3">14</text>
<text x="228.6" y="121.4">7</text>
<text x="232" y="125">NC</text>
<text x="239.8" y="123">1</text>
<text x="239.8" y="120">2</text>
<text x="241.3" y="124.9">J7</text>
<text x="33.7" y="131.4">2</text>
<text x="35.1" y="127">U10</text>
<text x="38.1" y="129.2">Vdd</text>
<text x="39.2" y="127" transform="rotate(-90 39.2 127)">3</text>
<text x="44.8" y="131.8">4</text>
<text x="48.6" y="131.4">2</text>
<text x="50" y="127">U11</text>
<text x="53.1" y="129.2">Vdd</text>
<text x="54.2" y="127" transform="rotate(-90 54.2 127)">3</text>
<text x="59.7" y="131.8">4</text>
<text x="79.2" y="126.9">18</text>
<text x="79.2" y="129.9">35</text>
<text x="82.2" y="127.7">GND</text>
<text x="82.2" y="130.7">GND</text>
<text x="104.6" y="130.7">PA30/I10/SECOM1.2/SWCLK</text>
<text x="124" y="129.9">45</text>
<text x="138.2" y="132">4</text>
<text x="209.2" y="131.4">DRV8800</text>
<text x="216.3" y="131.4" transform="rotate(-90 216.3 131.4)">17</text>
<text x="216.6" y="128.8" transform="rotate(-90 216.6 128.8)">PAD</text>
<text x="219.3" y="131.4" transform="rotate(-90 219.3 131.4)">12</text>
<text x="219.6" y="128.8" transform="rotate(-90 219.6 128.8)">GND</text>
<text x="222.3" y="130.6" transform="rotate(-90 222.3 130.6)">2</text>
<text x="222.6" y="128.8" transform="rotate(-90 222.6 128.8)">GND</text>
<text x="35.5" y="132.2">DIN</text>
<text x="37.4" y="134">SK6812</text>
<text x="38.1" y="135.9">GND</text>
<text x="39.8" y="132.2">DOUT</text>
<text x="50.5" y="132.2">DIN</text>
<text x="52.3" y="134">SK6812</text>
<text x="53.1" y="135.9">GND</text>
<text x="54.8" y="132.2">DOUT</text>
<text x="63.1" y="132.5">NC</text>
<text x="78.4" y="135.1">SAMD21G18A</text>
<text x="79.2" y="132.9">42</text>
<text x="82.2" y="133.6">GND</text>
<text x="104.8" y="133.6">PA31/I11/SECOM1.3/SWDIO</text>
<text x="124" y="132.9">46</text>
<text x="128.5" y="135.9">reset</text>
<text x="138.2" y="137.9">2</text>
<text x="138.2" y="135">3</text>
<text x="217.4" y="136.6">C28</text>
<text x="223.4" y="136.6">C29</text>
<text x="230.1" y="136.6">C30</text>
<text x="32.9" y="138.9">sk6812</text>
<text x="38.8" y="138.1" transform="rotate(-90 38.8 138.1)">1</text>
<text x="47.8" y="138.9">sk6812</text>
<text x="53.8" y="138.1" transform="rotate(-90 53.8 138.1)">1</text>
<text x="138.2" y="140.9">1</text>
<text x="139.7" y="142.8">J11</text>
<text x="209.1" y="142.6">U7</text>
<text x="216.3" y="142.6" transform="rotate(-90 216.3 142.6)">10</text>
<text x="217.4" y="140.4">0.1uF</text>
<text x="219.3" y="142.6" transform="rotate(-90 219.3 142.6)">11</text>
<text x="222.3" y="142.6" transform="rotate(-90 222.3 142.6)">13</text>
<text x="223.4" y="140.4">0.1uF</text>
<text x="225.2" y="142.6" transform="rotate(-90 225.2 142.6)">8</text>
<text x="230.1" y="140.4">0.1uF</text>
<text x="16.4" y="148.6">v_usb</text>
<text x="39.6" y="149">4</text>
<text x="41.1" y="144.9">U4</text>
<text x="41.5" y="149.4">VIN</text>
<text x="50.6" y="149.4">VBAT</text>
<text x="55.2" y="149">3</text>
<text x="76.9" y="148.6">DPST</text>
<text x="81.4" y="149.3">noload 7</text>
<text x="87.4" y="147.1">U12</text>
<text x="87.8" y="149.4">IN1</text>
<text x="95.4" y="149.4">OUT</text>
<text x="99.3" y="149">1</text>
<text x="106.8" y="147.1">Disable 9V supply below 3.75V</text>
<text x="133.8" y="149">1</text>
<text x="135.6" y="149.4">VIN</text>
<text x="135.9" y="147.1">U1</text>
<text x="142.3" y="149.4">VOUT</text>
<text x="147.1" y="149">3</text>
<text x="210" y="148.3">3</text>
<text x="211.8" y="148.6">nSLEEP</text>
<text x="216.6" y="146.4" transform="rotate(-90 216.6 146.4)">CP1</text>
<text x="219.6" y="146.4" transform="rotate(-90 219.6 146.4)">CP2</text>
<text x="222.6" y="146.5" transform="rotate(-90 222.6 146.5)">VCP</text>
<text x="225.5" y="148.6">NC</text>
<text x="225.6" y="146.5" transform="rotate(-90 225.6 146.5)">VBB</text>
<text x="228.6" y="148.3">5</text>
<text x="232" y="148.9">NC</text>
<text x="239.1" y="147.8">noload</text>
<text x="239.8" y="149.9">4</text>
<text x="19.2" y="155.6">C18</text>
<text x="28.5" y="154.1">1k</text>
<text x="28.9" y="151.8">R5</text>
<text x="39.6" y="155">1</text>
<text x="41.5" y="155.3">STAT</text>
<text x="44.4" y="150.8">MCP73831</text>
<text x="50.2" y="152.4">PROG</text>
<text x="51.4" y="155.3">VSS</text>
<text x="55.2" y="152">5</text>
<text x="55.2" y="155">2</text>
<text x="66.5" y="155.3">C19</text>
<text x="70.2" y="153.8">noload</text>
<text x="73.2" y="155.3">B1</text>
<text x="77.5" y="155.6">S1</text>
<text x="85.9" y="155">5</text>
<text x="85.9" y="152">6</text>
<text x="87.8" y="155.3">OV1</text>
<text x="87.8" y="152.4">PR1</text>
<text x="90.4" y="154.2">TPS2121</text>
<text x="95.4" y="152.4">OUT</text>
<text x="99.3" y="152">8</text>
<text x="107.3" y="151.6">R14</text>
<text x="107.6" y="153.8">22k</text>
<text x="120.3" y="155.3">U13</text>
<text x="132" y="152.6">C2</text>
<text x="136" y="151.6">LD29150DT33R</text>
<text x="139.3" y="153.3">GND</text>
<text x="142" y="155.7">2</text>
<text x="152.4" y="153.8">C1</text>
<text x="156.3" y="151.2">D6</text>
<text x="161.4" y="151.2">green</text>
<text x="196.9" y="150.8">MOTOR4_DIR</text>
<text x="196.9" y="153.8">MOTOR4_POWER</text>
<text x="210" y="151.2">1</text>
<text x="210" y="154.2">4</text>
<text x="211.8" y="151.6">PHASE</text>
<text x="211.8" y="154.6">ENABLE</text>
<text x="216.6" y="153.1">DRV8800</text>
<text x="223.8" y="151.6">OUT+</text>
<text x="223.8" y="154.6">OUT−</text>
<text x="228.6" y="151.2">6</text>
<text x="228.6" y="154.2">9</text>
<text x="239.8" y="155.9">2</text>
<text x="239.8" y="152.9">3</text>
<text x="18.7" y="159">4.7uF</text>
<text x="36.6" y="159">R6</text>
<text x="40.3" y="159">1k</text>
<text x="60.5" y="158.3">2.49k</text>
<text x="61" y="156.3">R7</text>
<text x="66.5" y="159">4.7uF</text>
<text x="73.2" y="158.3">LiPo</text>
<text x="85.9" y="158">2</text>
<text x="85.9" y="161">3</text>
<text x="87.8" y="158.3">IN2</text>
<text x="87.8" y="161.3">CP2</text>
<text x="96.4" y="161.3">SS</text>
<text x="96.5" y="158.3">ST</text>
<text x="99.3" y="158">9</text>
<text x="99.3" y="161">11</text>
<text x="106.9" y="160.5">165k</text>
<text x="107.3" y="158.3">R15</text>
<text x="132.2" y="157.6">0.33uF</text>
<text x="152.4" y="158.3">10uF</text>
<text x="155.2" y="156.1">R12</text>
<text x="160.2" y="156.1">1k</text>
<text x="205.4" y="157.9">NC</text>
<text x="209.2" y="160.2">16</text>
<text x="209.2" y="157.2">15</text>
<text x="211.8" y="160.6">MODE</text>
<text x="211.8" y="157.6">nFAULT</text>
<text x="222.9" y="157.6">SENSE</text>
<text x="223.6" y="160.6">VREG</text>
<text x="228.6" y="160.2">14</text>
<text x="228.6" y="157.2">7</text>
<text x="232" y="160.9">NC</text>
<text x="239.8" y="158.9">1</text>
<text x="241.3" y="160.8">J9</text>
<text x="29.5" y="162.3">D4</text>
<text x="85.9" y="163.9">4</text>
<text x="87.8" y="164.3">OV2</text>
<text x="91.5" y="165.3">GND</text>
<text x="93.4" y="167.6">12</text>
<text x="96" y="164.3">ILM</text>
<text x="97.9" y="167.3">R13</text>
<text x="99.3" y="163.9">10</text>
<text x="104.6" y="163.5">C31</text>
<text x="104.6" y="166.5">0.1uF</text>
<text x="115" y="162">TC75S57FU</text>
<text x="132" y="167.5">C21</text>
<text x="152.4" y="164.3">L1</text>
<text x="167.3" y="163.5">D5</text>
<text x="209.2" y="167.3">DRV8800</text>
<text x="216.3" y="167.2" transform="rotate(-90 216.3 167.2)">17</text>
<text x="216.6" y="164.6" transform="rotate(-90 216.6 164.6)">PAD</text>
<text x="219.3" y="167.2" transform="rotate(-90 219.3 167.2)">12</text>
<text x="219.6" y="164.6" transform="rotate(-90 219.6 164.6)">GND</text>
<text x="222.3" y="166.5" transform="rotate(-90 222.3 166.5)">2</text>
<text x="222.6" y="164.6" transform="rotate(-90 222.6 164.6)">GND</text>
<text x="22.8" y="171">VBUS</text>
<text x="25.5" y="168">J5</text>
<text x="27.6" y="170.7">1</text>
<text x="27.6" y="173.7">2</text>
<text x="30.3" y="172.9">R1 33</text>
<text x="37.5" y="173.2">DATA−</text>
<text x="38.2" y="170.3">v_usb</text>
<text x="97.9" y="169.5">22k</text>
<text x="97.9" y="173.2">4.5A current limit</text>
<text x="124.8" y="171">470uF</text>
<text x="126.3" y="168">C20</text>
<text x="131.5" y="171">10uF</text>
<text x="141.2" y="168">C22</text>
<text x="141.2" y="171.7">1uF</text>
<text x="145.7" y="171.4">2</text>
<text x="147.1" y="169.5">U8</text>
<text x="147.6" y="171.8">VIN</text>
<text x="149.8" y="173.2">PAM2422</text>
<text x="151.7" y="168">6.8uH</text>
<text x="155.8" y="171.8">SW</text>
<text x="159.1" y="171.4">8</text>
<text x="165.1" y="168.8">CDBA540 R9</text>
<text x="171.1" y="171">62k</text>
<text x="183" y="172.5">C26</text>
<text x="191.2" y="172.5">C27</text>
<text x="22.1" y="174">DATA−</text>
<text x="22.1" y="177">DATA+</text>
<text x="27.6" y="176.6">3</text>
<text x="27.6" y="179.6">4</text>
<text x="30.3" y="175.9">R2 33</text>
<text x="37.5" y="176.2">DATA+</text>
<text x="124.8" y="180">C23</text>
<text x="131.5" y="180">R8</text>
<text x="135.2" y="180">51k</text>
<text x="140.4" y="180">C24</text>
<text x="145.7" y="174.4">3</text>
<text x="145.7" y="177.4">4</text>
<text x="147.6" y="174.8">EN</text>
<text x="147.6" y="177.8">COMP</text>
<text x="156.2" y="177.8">SS</text>
<text x="156.2" y="174.8">FB</text>
<text x="159.1" y="174.4">6</text>
<text x="159.1" y="177.4">7</text>
<text x="165.8" y="180">C25</text>
<text x="171.8" y="175.5">R10</text>
<text x="171.8" y="177.7">10k</text>
<text x="183" y="175.5">10uF</text>
<text x="190.5" y="176.2">470uF</text>
<text x="19.9" y="185.9">USBmicroB</text>
<text x="23.5" y="183">GND</text>
<text x="25.1" y="180">ID</text>
<text x="27.6" y="182.6">5</text>
<text x="31" y="180.3">NC</text>
<text x="124.8" y="183.7">2.2nF</text>
<text x="140.4" y="183.7">47pF</text>
<text x="145.7" y="180.4">1</text>
<text x="147.6" y="180.7">PGND</text>
<text x="149.7" y="184.1">PAD</text>
<text x="151.2" y="181.7">GND</text>
<text x="154.1" y="180.7">AGND</text>
<text x="159.1" y="180.4">5</text>
<text x="165.8" y="183">0.22uF</text>
<text x="210.7" y="189.7">Project URL:</text>
<text x="214.4" y="187.4">sneklego.sch</text>
<text x="236.1" y="187.4">1</text>
<text x="241.3" y="187.4">1</text>
<text x="243.5" y="189.7">Keith Packard</text>
<text x="254.7" y="187.4">1.1</text>
</g>
<g font-size="1.1">
<text x="164.9" y="26.4">Vcc</text>
<text x="77.5" y="31.7">Vcc</text>
<text x="235.9" y="32.4">+9V</text>
<text x="208.2" y="39.1">Vcc</text>
<text x="46.9" y="51.1">Vcc</text>
<text x="208.2" y="51.1">Vcc</text>
<text x="70" y="59.3">Vcc</text>
<text x="235.9" y="68.3">+9V</text>
<text x="208.2" y="75">Vcc</text>
<text x="41.6" y="82.5">Vcc</text>
<text x="208.2" y="87">Vcc</text>
<text x="235.9" y="104.1">+9V</text>
<text x="208.2" y="110.9">Vcc</text>
<text x="38.7" y="123.6">Vcc</text>
<text x="53.7" y="123.6">Vcc</text>
<text x="208.2" y="122.8">Vcc</text>
<text x="235.9" y="140">+9V</text>
<text x="150" y="147.5">Vcc</text>
<text x="208.2" y="146.7">Vcc</text>
<text x="72.1" y="154.3" transform="rotate(90 72.1 154.3)">1</text>
<text x="76" y="150.5">5</text>
<text x="76" y="153.5">2</text>
<text x="80.1" y="150.5">4</text>
<text x="80.1" y="153.5">1</text>
<text x="115.6" y="155.7">3</text>
<text x="72.1" y="157.9" transform="rotate(90 72.1 157.9)">2</text>
<text x="114.1" y="157.2">Vcc</text>
<text x="115.6" y="158.7">1</text>
<text x="119.2" y="156.1">5</text>
<text x="119.2" y="159.8">2</text>
<text x="121" y="157.2">4</text>
<text x="208.2" y="158.7">Vcc</text>
<text x="188.1" y="163.9">+9V</text>
<text x="210.7" y="187.4">FILE:</text>
<text x="232.3" y="187.4">PAGE</text>
<text x="238.3" y="187.4">OF</text>
<text x="248" y="187.4">REVISION:</text>
</g>
</svg>
